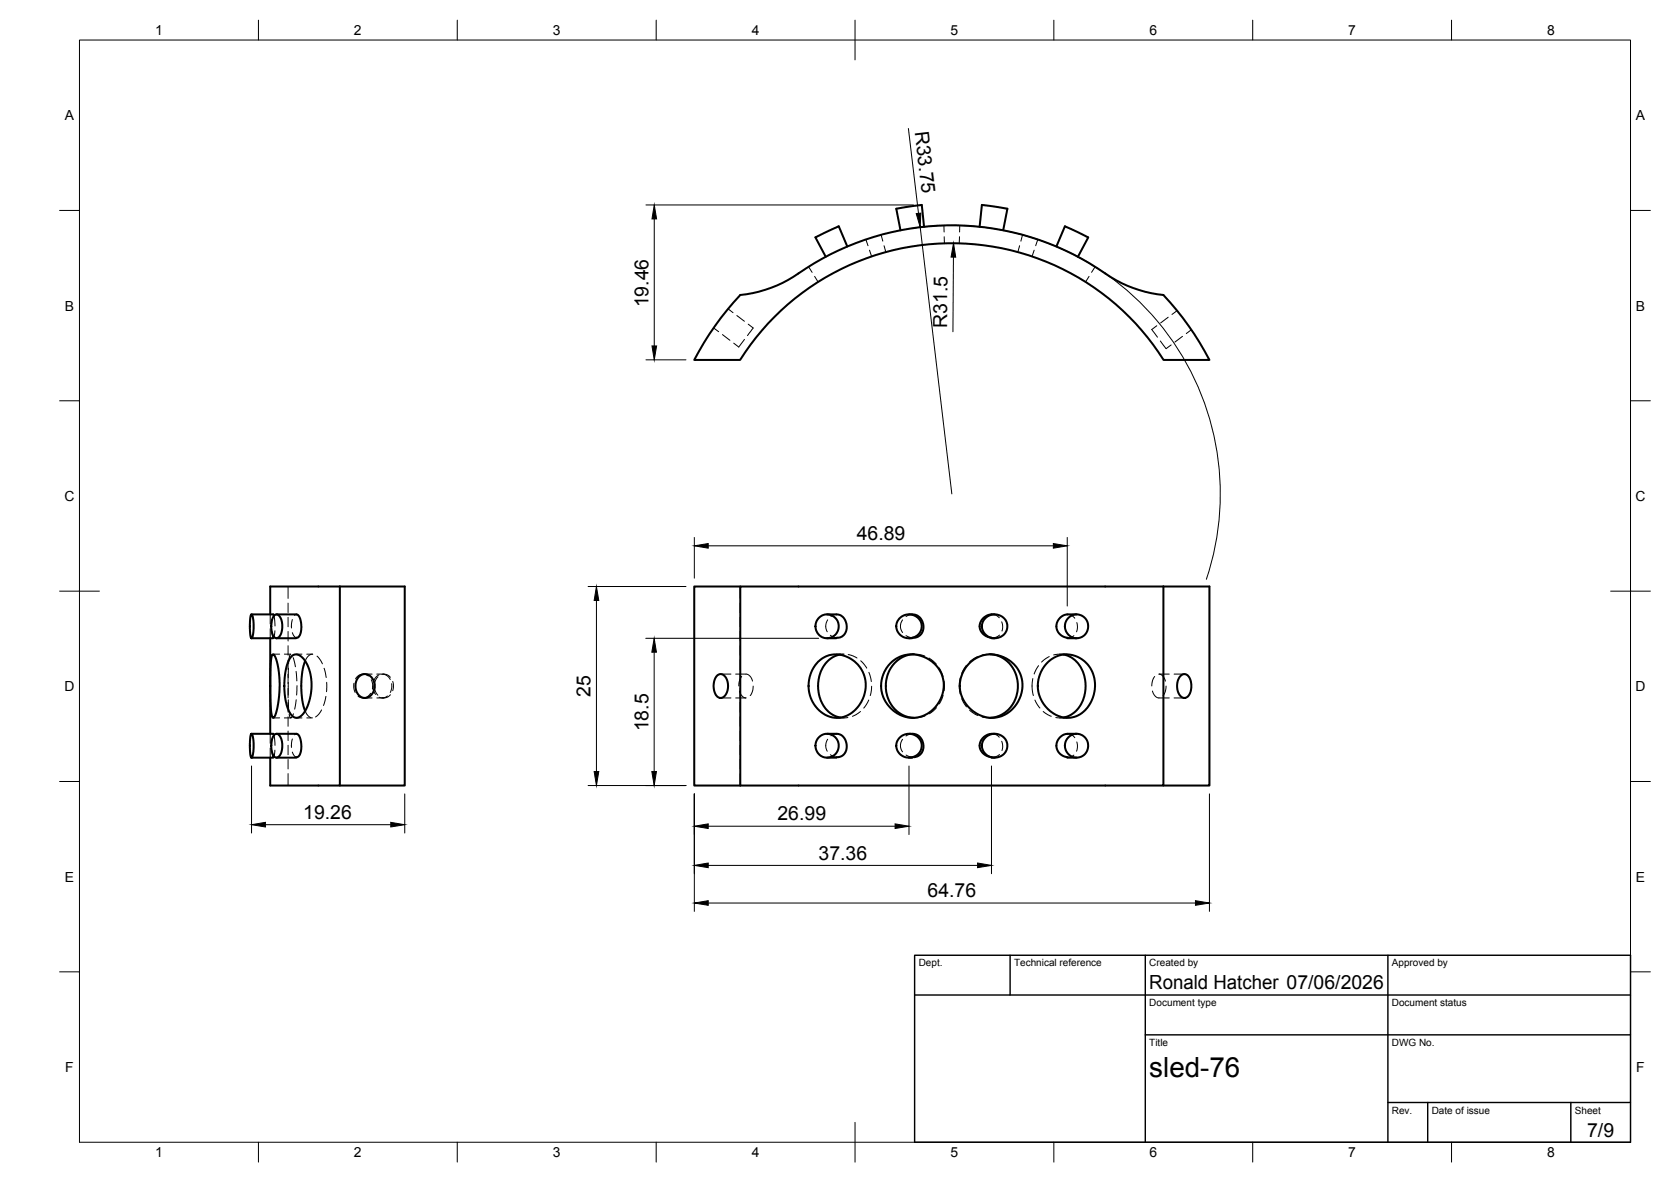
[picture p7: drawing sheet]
<svg xmlns="http://www.w3.org/2000/svg" width="420mm" height="297mm" viewBox="0 0 420 297" stroke-linecap="round" stroke-linejoin="round" font-family="sans-serif">
<!-- layer: Visible -->
<g fill="none" stroke="#000" stroke-width=".51">
<path d="M232.3 57l-.5-5.5-3.1 .4-3.3 .6 1 5.4M253.3 52.5l-6.4-1-.6 5.5M253.3 52.5l-1.1 5.4M186.1 74.1a32.6 32.6 0 0 0 16.6-6.7 67.6 67.6 0 0 1 76.5 2.2 31.1 31.1 0 0 0 13.3 4.5 73.5 73.5 0 0 1 11.6 16.4h-11.5a63 63 0 0 0-106.5 0h-11.5a73.5 73.5 0 0 1 11.5-16.4zM213 61.9l-2.1-5-3.3 1.4-2.6 1.4 2.6 4.8M265.6 61.9l2.2-5 2.5 1.1 3.3 1.7-2.6 4.8M63.2 154.4l.3 .5 .3 1.8-.1 2.5-.4 1.2-.4-.7-.1-1.7 .1-2.4zM63.2 154.4h5.5M68.7 154.4l.2 .3M68.9 154.7l.5-.3 .6 .2 .5 .6 .4 1.3 .1 1.6-.3 1.2-.4 .7-.7 .4-.5-.2-.4-.5-.5-1.5 .1-2.2zM69.5 154.4h5M74.5 154.4l.5 .2 .3 .5 .5 2.2-.2 1.6-.2 .7-.5 .6-.4 .1"/>
<path d="M85.4 147.4h-17.5v7M85.4 147.4v50h-17.5v-7M85.4 147.4h16.4v50h-16.4M186.1 147.4h-11.5v50h11.5M207.9 154.4h2.4M210.3 154.4l1 .2 .7 .5 .6 1 .3 1.4-.2 1.2-.5 .8-.9 .7-.9 .1M226.2 155.4l.9-.7 1.2-.3 1.5 .2 .9 .6 .7 .8 .4 1.1-.2 1.2-.5 .9-1 .8-1.2 .4-1-.1-1.4-.6-.8-1-.3-1.1 .1-1.2zM228.6 154.4h.8M229.4 154.4l1 .2 1 .6 .5 1 .3 1.1-.2 1.3-.6 1-.9 .5-1.1 .2M247.6 155.5l1.1-.8 .9-.3h1.1l1.4 .6 .8 .9 .4 1-.1 1.1-.5 1.1-1 .9-1.2 .4-1.6-.2-.9-.5-.8-1-.3-1.1 .2-1.3zM249.3 154.4l-1.1 .3-1.2 .8-.5 .9-.2 1.2 .3 .9 .7 .9 .8 .5 1.2 .4M249.3 154.4h.8"/>
<path d="M268.4 154.4h2.3M268.4 154.4l-.9 .2-1 .7-.7 1.2-.2 1.1 .3 1 .6 .8 .9 .6 1 .3M292.5 147.4v50h-106.4M292.5 147.4h-106.4v50M292.5 147.4h11.6v50h-11.6M63.2 160.4h5.5M67.9 160.4v24M68.5 164.5h.2l.3 .2 .6 1.6 .5 2.6 .2 2.6-.4 5.4-.6 2.6-.6 .9-.3-.3-.2-1.2-.2-4.5 .1-7.4 .1-1.8zM68.9 160l-.2 .3M69.5 160.4h5M73.2 165l.8-.5h.8l.7 .3 .8 .7 1.2 2.1 .8 3.1-.1 3.4-.7 2.8-1.3 2.5-.8 .7-.7 .3-1-.3-.9-1.1-.8-2.1-.4-2.7-.1-2.8 .3-2.8 .7-2.3zM76.8 166.1l-.7 2.2-.3 3.4 .2 4.3 .8 2.7"/>
<path d="M90.2 170.1l1-.6 1-.1 1 .6 .7 .9 .3 1.3-.1 1.1-.6 1.2-.9 .7-.6 .2-1-.2-.6-.4-.6-.7-.4-1.1v-1l.2-.9zM94.2 172v.8M180.2 169.9l.8-.5 .9 .2 .5 .5 .5 1.2 .2 1.2-.3 1.5-.7 1-.7 .4h-.6l-.6-.5-.6-1.3-.1-2.1zM205.6 166.4l1.3-1.1 1.5-.6 1.4-.2h1.1l1.4 .3 1.6 .7 1.7 1.4 .9 1.1 .7 1.5 .4 1.7 .1 1.8-.3 1.4-.7 1.8-.7 1.1-1 1.2-1.3 .9-1.2 .6-1.3 .3-1.4 .1-1.1-.3-2.3-1.2-1.8-2.1-1-2.4-.3-1.6v-1.4l.8-2.8zM207.9 160.4h2.4M211.3 164.5l-2 .7-1.8 1.6-1.3 2.5-.5 2.9 .4 2.9 1 2.3 .8 1.1 1 .8 1.1 .7 1.3 .3M223.8 166.7l1-.9 1.6-.8 1.3-.4 1.7-.1 1.7 .2 1.3 .4 1.4 .8 1.5 1.2 1.5 2.3 .4 1.6 .1 1.6-.2 1.4-.6 1.6-.8 1.4-1 1.2-1.2 1-1.3 .7-1.6 .4-1.5 .1-2.7-.7-1.4-.8-1.2-1.1-1-1.3-.8-1.4-.4-1.6v-1.6l.2-1.6 .5-1.3zM228.6 160.4h.8M229.7 164.4l-2.5 .6-1.3 .8-1.1 .9-.8 1.1-.7 1.4-.6 2.6 .1 1.9 .3 1.2 .6 1.5 .8 1.3 1.3 1.2 1.3 .8 1.1 .5 1.5 .2M243.7 166.7l1.2-1 1.4-.7 1.3-.4 1.8-.1 1.4 .1 1.5 .5 1.4 .8 1.3 1 .9 1.1 .7 1.6 .4 1.5 .1 1.5-.3 1.6-.5 1.4-.7 1.3-1.2 1.5-1 .8-1.5 .8-1.4 .3-1.5 .1-1.5-.3-1.5-.6-1.4-.8-1.2-1.1-1.5-2.4-.5-1.7-.1-1.1 .2-1.5 .5-1.6 .6-1.3zM249 164.4l2.4 .6 1.4 .8 1 .9 .9 1.1 .7 1.4 .5 2.6-.1 2.1-.3 1.3-.5 1.2-.9 1.4-1.3 1.2-1.2 .7-1.1 .5-1.5 .2M249.3 160.4h.8"/>
<path d="M263.5 166.4l1.1-.9 1.5-.7 1.4-.3h1.4l1.7 .4 1.4 .8 1.4 1.2 .7 .9 .7 1.3 .4 1.4 .1 1.3-.1 1.8-.4 1.6-.8 1.8-1 1.3-1.4 1.2-1.1 .5-1.4 .4-1.4-.1-1.3-.2-2.3-1.4-1.2-1.1-.9-1.3-.6-1.2-.4-1.4v-2.5l.9-2.7zM267.4 164.5l1.9 .7 1.9 1.6 1.2 2.2 .4 1.7 .2 1.5-.4 2.9-1.1 2.3-.8 1.1-.9 .8-1 .6-1.4 .4M268.4 160.4h2.3M296.9 169.8l.7-.4 .8 .2 .7 .7 .4 1.1 .1 1.3-.3 1.4-.5 .8-.8 .5h-.5l-.6-.4-.6-.8-.3-.9 .1-2.1zM63.2 184.4l.3 .6 .3 1.7-.1 2.5-.5 1.2-.3-.7-.1-1.7 .1-2.4zM63.2 184.4h5.5l.2 .3M63.2 190.4h5.5M68.9 184.8l.5-.4 .7 .3 .6 .9 .2 .9 .1 1.3-.3 1.5-.4 .7-.7 .4-.5-.1-.4-.6-.5-1.5 .1-2.1zM68.9 190l-.2 .3M69.5 184.4h5.1l.5 .3 .5 1.4 .2 2-.4 1.6-.5 .5-.4 .1M69.5 190.4h5M207.9 184.4h2.6l.8 .2 .7 .6 .6 .9 .3 1.5-.3 1.5-.8 .8-1.4 .4"/>
<path d="M207.9 190.4h2.4M226.1 185.5l.8-.7 1.3-.4 1.4 .2 1.1 .5 .7 1 .4 1-.2 1.2-.5 1-.9 .7-1.3 .4-1.2-.1-1.2-.6-.8-.9-.3-1.2 .1-1.1zM228.6 184.4l1.4 .1 .9 .4 .8 .8 .4 1.1v1.6l-.5 1-.9 .7-1.3 .2M228.6 190.4h.8M247.5 185.6l1-.8 1-.3 1.1-.1 1.2 .4 .8 .8 .6 .9 .1 1.2-.4 1.2-1.1 1.1-1.1 .3h-1.3l-.9-.3-1.1-.9-.5-1.2v-1zM249.3 190.4h.8M250.1 184.4l-1.3 .1-1.2 .6-.9 .9-.4 1 .2 1.3 .6 .9 .9 .7 1.3 .4M268.4 190.4h2.3M270.7 184.4h-2.3l-.9 .2-1 .7-.6 .9-.3 1.4 .4 1.2 1.1 1.1 1.3 .4"/>
<circle cx="208" cy="157.4" r="2.95"/>
<circle cx="270.7" cy="157.4" r="2.97"/>
<circle cx="208" cy="187.4" r="2.95"/>
<circle cx="270.7" cy="187.4" r="2.97"/>
</g>
<!-- layer: Hidden -->
<g fill="none" stroke="#000" stroke-width=".25">
<path d="M221.6 59l.4 1.6M237.3 56.6l.1 1.7M237.4 59.5l.1 1.7M241.3 59.5l-.1 1.7M241.3 56.6v1.7M257.1 59l-.4 1.6M183.1 77.6l1.2 1M185.3 79.3l1.9 1.4M203.3 67l.9 1.4M204.8 69.5l.9 1.4M217.7 60.2l.5 1.6M218.6 62.9l.6 1.5"/>
<path d="M222.3 61.8l.4 1.6M256.4 61.8l-.5 1.6M260 62.9l-.5 1.5M260.9 60.2l-.5 1.6M273.8 69.5l-.8 1.4M275.4 67l-.9 1.4M293.7 79.7l-1.9 1.5M296 78.1l-1.3 .9M179.4 82.4l1.3 1M181.7 84.1l1.8 1.4M187.2 85.3l-1.4 1.9-1.3-1M188.1 81.5l1.3 .9-1.5 1.9"/>
<path d="M290.9 81.9l-1.3 .9 1.4 1.9M291.8 85.7l1.4 1.9 1.3-.9M297.3 84.5l-1.9 1.5M299.6 82.9l-1.3 .9M67.9 154.4v2.4M67.9 158v2.4M68.3 158.6l.4 1.7M68.4 155.7l-.1 1.7M68.7 154.4l-.1 .1M68.9 154.7l.3 2.6M69.1 158.5l-.2 1.5M72.4 147.4v3"/>
<path d="M72.4 151.6v2.3M72.4 155.1v2.4M72.4 158.7v2.4M73.5 155.7l-.2 2.1M73.5 159l.5 .9 .5 .4M74.5 154.4l-.4 .3M186.1 147.4v3M186.1 151.6v2.3M186.1 155.1v2.4M186.1 158.7v2.4M208.1 155.8l-.5 1.5 .4 1.5M208.8 159.6l.7 .4 .9 .3"/>
<path d="M210.3 154.4l-1.4 .5M226.9 155.8l-.5 1.3 .1 1 .4 .8M227.8 159.7l1.6 .6M229.4 154.4l-.9 .2-.7 .3M249.3 154.4l1.1 .2 .9 .6M251.3 159.6l-.8 .5-1.2 .2M251.9 156.3l.2 1-.2 1.3M268.4 154.4l.9 .2 .9 .8M270 159.8l-.8 .4-.8 .1M270.8 156.4l.1 1.4-.2 1M292.6 147.4v3M292.6 151.6v2.3"/>
<path d="M292.6 155.1v2.4M292.6 158.7v2.4M68.7 164.4h1.6M71.5 164.4h1.6M72.4 162.3v2.4M72.4 165.8v2.4M72.4 169.4v2.4M72.4 173v2.4M72.4 176.6v2.4M72.5 171.5v3.2M72.5 175.9l.1 2.4M72.5 167.9v2.4"/>
<path d="M73 164.4l-.2 .6-.2 1.7M73.7 165.3l.6 2.3M73.8 179.4l-.6 1-.3-.2-.2-.8M74.4 168.7l.2 2.4M74.5 175.9l-.4 2.3M74.5 164.4h1.4M74.7 172.3l-.1 2.4M76.8 178.7l.6 1.1 .8 .5M77.1 164.4h1.5M78.7 164.4l-.9 .2-.9 1.2M79.7 164.9l.9 1 .5 .9M80.9 178.4l-.7 1-.9 .8"/>
<path d="M81.5 167.9l.5 2.4M82 175l-.7 2.3M82.1 171.5v2.3M89 171.7l-.1 1 .4 1.3M90 174.9l1.3 .5M91.3 169.4h2.3M91.3 175.4h2.3M92.6 169.9l-.8-.5h-1l-.7 .4-.7 .8M93.2 174.2l-.9 .9-1 .3M93.3 170.8l.4 1.2-.1 1.2M93.7 172.4l.2 1 .5 1.1M94.2 172.8l.2 1 .6 .9"/>
<path d="M94.7 169.4h1.8M94.7 175.4h1.8M95 170.1l-.6 .9-.2 1M95.3 169.6l-.8 .6-.6 1.1M96 169.5h1.1l1.1 .7M96.4 169.4l1 .5 .7 .9M97.4 174.9l-1.1 .5-1-.2M98.2 174.6l-1.1 .7h-1.1M98.5 171.8v1.1l-.4 1.1M98.7 171.2l.2 1.2-.2 1.2M181.2 169.4h2.6M181.2 175.4h2.6"/>
<path d="M185 169.4h2.6a2.03 2.03 0 0 1 1.6 1.8M185.9 173.7a2.04 2.04 0 0 0 1.7 1.7h-2.6M186.1 162.3v2.4M186.1 165.8v2.4M186.1 169.4v2.4M186.1 173v2.4M186.1 176.6v2.4M186.5 170l-.5 1-.2 1.4M189.4 172.4l-.2 1.4-.6 1M210.3 164.4h1.9M212.1 164.4l-.8 .1M213.3 164.5l2.2 .9"/>
<path d="M216.4 178.8l-2.1 1.2M216.4 166.1l1.5 1.8M218.4 175.9l-1.2 2.1M218.5 169l.6 2.3M219.2 172.5l-.4 2.3M229.4 164.4h.6M229.7 164.4l1.3 .1 1.5 .4M232.6 179.9l-1.3 .4-1.6 .1M233.6 165.4l1.8 1.5M235.5 177.8l-1.8 1.6M236.1 167.9l1 2.1M237.2 174.7l-1 2.2"/>
<path d="M237.4 171.2v2.4M241.4 170.4l-.2 1.7 .2 2.3M241.8 175.6l1.2 2M243 167.2l-1.2 2.1M243.8 178.5l2 1.3M245.8 165l-2 1.3M248.6 164.4h.7M249 164.4l-2.1 .2M259.7 170.5l-.2 2.2 .3 2.1M260.2 175.9l1.3 2M261.1 167.3l-1.1 2.1M262.3 178.8l2 1.2"/>
<path d="M263.8 165l-1.9 1.4M266.4 164.4h2M267.4 164.5l-1.1-.1-1.4 .2M289.8 173.7a2.04 2.04 0 0 0 1.6 1.7h2.6M290.3 170l-.5 1-.2 1.4M292.6 162.3v2.4M292.6 165.8v2.4M292.6 169.4v2.4M292.6 173v2.4M292.6 176.6v2.4M293.2 172.4l-.2 1.4-.5 1M294 169.4h-2.6a2.05 2.05 0 0 1 1.6 1.8"/>
<path d="M295.2 169.4h2.6M295.2 175.4h2.6M67.9 184.4v2.4M67.9 188v2.4M68.3 188.6l.4 1.7M68.4 185.7l-.1 1.8M68.7 184.4l-.1 .1M68.7 180.4h1.6M68.9 184.7l.3 2.6M69.1 188.5l-.2 1.5M71.5 180.4h1.6M72.4 180.1v2.4"/>
<path d="M72.4 183.7v2.4M72.4 187.3v2.4M72.4 190.9v2.3M72.4 194.4v3M73.5 185.7l-.2 2.1M73.5 189l.5 .9 .5 .4M74.5 184.4l-.4 .3M74.5 180.4h1.4M77.1 180.4h1.5M186.1 180.1v2.4M186.1 183.7v2.4M186.1 187.3v2.4"/>
<path d="M186.1 190.9v2.3M186.1 194.4v3M208.1 185.8l-.5 1.4 .4 1.6M208.8 189.7l.7 .4 .9 .2M210.3 184.4l-1.4 .5M210.3 180.4h1.9M211.3 180.3h1.9M226.9 185.8l-.5 1.3 .1 1 .4 .8M227.8 189.7l1.6 .6M229.4 180.4h.6M229.4 184.4l-1.6 .6M246.9 180.2l2.1 .2"/>
<path d="M248.6 180.4h.7M249.3 184.4l1.1 .2 .9 .7M251.3 189.6l-.7 .5-1.3 .2M251.9 186.3l.2 1.1-.2 1.2M265.5 180.3h1.9M266.4 180.4h2M268.4 184.4l1.1 .3 .7 .7M270 189.8l-.9 .4-.7 .1M270.8 186.4l.1 1.5-.2 .9M292.6 180.1v2.4M292.6 183.7v2.4M292.6 187.3v2.4"/>
<path d="M292.6 190.9v2.3M292.6 194.4v3"/>
</g>
<!-- layer: BORDER -->
<g fill="none" stroke="#000" stroke-width=".25">
<path d="M20 10.1h390v276.9h-390zM65 5.1v5M115 5.1v5M165 5.1v5M215 5.1v10M265 5.1v5M315 5.1v5M365 5.1v5M15 52.9h5M410 52.9h5M15 100.7h5M410 100.7h5"/>
<path d="M15 148.6h10M405 148.6h10M15 196.4h5M410 196.4h5M15 244.2h5M410 244.2h5M65 287v5M115 287v5M165 287v5M215 282.1v9.9M265 287v5M315 287v5"/>
<path d="M365 287v5"/>
</g>
<!-- layer: TITLEBLOCK -->
<path d="M230 240.1h180v46.9h-180zM230 250h180M254 240.1v9.9M288 240.1v46.9M349 240.1v46.9M288 260.1h122M349 277.1h61M359 277.1v9.9M395 277.1v9.9" fill="none" stroke="#000" stroke-width=".36"/>
<!-- layer: FD_Dimensions -->
<g fill="none" stroke="#000" stroke-width=".25">
<path d="M228.4 32.3l2.5 21.3M162.4 51.5h67.3M164.5 55v31.9M229.3 57.4a67.5 67.5 0 0 1 74 88.2M231.4 57.1l7.9 67M239.7 64.6l-.1 18.8M162.4 90.4h10.1M174.6 135.1v10.2M178.1 137.2h86.8M268.4 135.1v17.2M147.9 147.4h24.6M150 150.9v43"/>
<path d="M162.4 160.4h43.4M164.5 163.9v30M63.2 192.5v16.8M101.8 199.5v9.8M147.9 197.4h24.6M174.6 199.5v29.5M228.6 192.5v17.2M249.3 192.5v27.1M304.1 199.5v29.5M66.7 207.2h31.6M178.1 217.5h67.7M178.1 207.6h47"/>
<path d="M178.1 226.9h122.5"/>
</g>
<g fill="#000" stroke="#000" stroke-width=".25">
<path d="M164.5 51.5l.6 3.5h-1.2zM230.4 53.7l1.1-.1-.1 3.5zM239.8 61.1l.5 3.5h-1.2zM163.9 86.9h1.2l-.6 3.5zM174.6 137.2l3.5-.6v1.2zM264.9 136.6l3.5 .6-3.5 .6zM150 147.4l.6 3.5h-1.2zM164.5 160.4l.6 3.5h-1.2zM149.4 193.9h1.2l-.6 3.5zM163.9 193.9h1.2l-.6 3.5zM63.2 207.2l3.5-.5v1.1zM98.3 206.7l3.5 .5-3.5 .6z"/>
<path d="M174.6 217.5l3.5-.6v1.1zM174.6 207.6l3.5-.6v1.2zM225.1 207l3.5 .6-3.5 .6zM245.8 216.9l3.5 .6-3.5 .5zM174.6 226.9l3.5-.6v1.2zM300.6 226.3l3.5 .6-3.5 .6z"/>
</g>
<text font-size="7" x="289" y="270.6">sled-76</text>
<g font-size="4.9">
<text x="230" y="33.1" transform="rotate(83 230 33.1)">R33.75</text>
<text x="163.1" y="77.2" transform="rotate(-90 163.1 77.2)">19.46</text>
<text x="238.1" y="82.4" transform="rotate(-90 238.1 82.4)">R31.5</text>
<text x="215.4" y="135.7">46.89</text>
<text x="148.5" y="175.1" transform="rotate(-90 148.5 175.1)">25</text>
<text x="163" y="183.8" transform="rotate(-90 163 183.8)">18.5</text>
<text x="76.2" y="205.8">19.26</text>
<text x="195.5" y="206.2">26.99</text>
<text x="205.8" y="216">37.36</text>
<text x="233.2" y="225.5">64.76</text>
<text x="289" y="248.5">Ronald Hatcher 07/06/2026</text>
<text x="399.1" y="285.7">7/9</text>
</g>
<g font-size="3.5">
<text x="39" y="8.8">1</text>
<text x="89" y="8.8">2</text>
<text x="139" y="8.8">3</text>
<text x="189" y="8.8">4</text>
<text x="239" y="8.8">5</text>
<text x="289" y="8.8">6</text>
<text x="339" y="8.8">7</text>
<text x="389" y="8.8">8</text>
<text x="16.3" y="30.2">A</text>
<text x="411.3" y="30.2">A</text>
<text x="16.3" y="78">B</text>
<text x="411.3" y="78">B</text>
<text x="16.2" y="125.9">C</text>
<text x="411.2" y="125.9">C</text>
<text x="16.2" y="173.7">D</text>
<text x="411.2" y="173.7">D</text>
<text x="16.3" y="221.6">E</text>
<text x="411.3" y="221.6">E</text>
<text x="16.4" y="269.4">F</text>
<text x="411.4" y="269.4">F</text>
<text x="39" y="290.8">1</text>
<text x="89" y="290.8">2</text>
<text x="139" y="290.8">3</text>
<text x="189" y="290.8">4</text>
<text x="239" y="290.8">5</text>
<text x="289" y="290.8">6</text>
<text x="339" y="290.8">7</text>
<text x="389" y="290.8">8</text>
</g>
<g font-size="2.5">
<text x="231" y="242.9">Dept.</text>
<text x="255" y="242.9">Technical reference</text>
<text x="289" y="242.9">Created by</text>
<text x="350" y="242.9">Approved by</text>
<text x="289" y="252.8">Document type</text>
<text x="350" y="252.8">Document status</text>
<text x="289" y="262.9">Title</text>
<text x="350" y="262.9">DWG No.</text>
<text x="350" y="279.9">Rev.</text>
<text x="360" y="279.9">Date of issue</text>
<text x="396" y="279.9">Sheet</text>
</g>
</svg>
